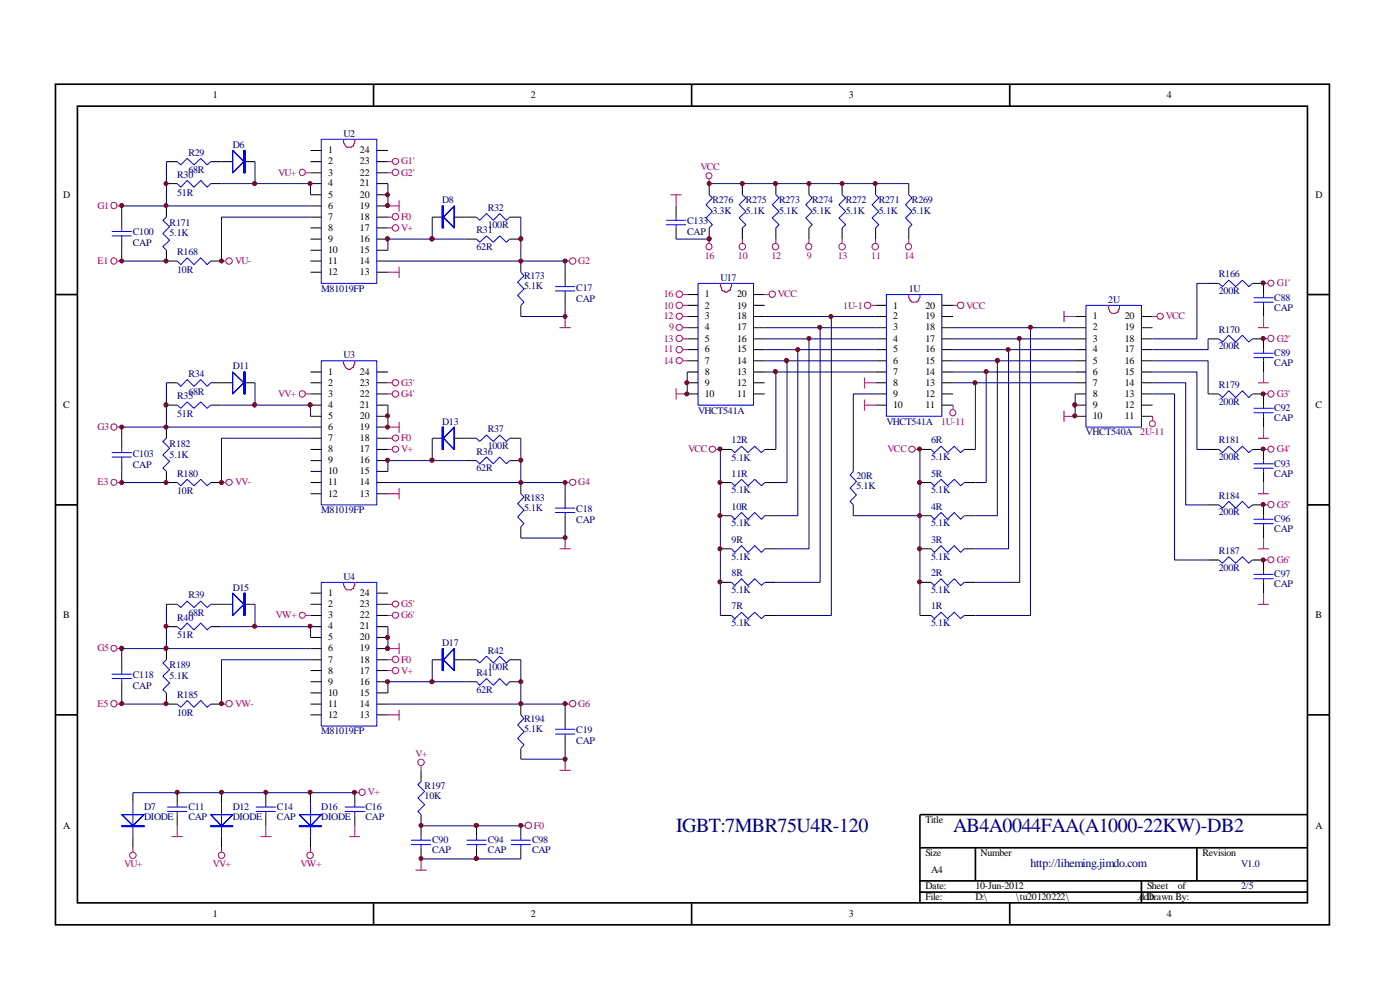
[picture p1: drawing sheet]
<svg xmlns="http://www.w3.org/2000/svg" width="297mm" height="210mm" viewBox="0 0 297 210" stroke-linecap="round" stroke-linejoin="round" font-family="sans-serif">
<g fill="none" stroke="#000" stroke-width=".35">
<path d="M11.8 17.9h270.2v178.3h-270.2zM79.2 17.9v4.6M146.7 17.9v4.6M214.2 17.9v4.6M16.4 22.5h261v169h-261zM11.8 62.5h4.6M277.5 62.5h4.6M11.8 107.1h4.6M277.5 107.1h4.6M11.8 151.6h4.6M277.5 151.6h4.6M195.2 179.8h82.3"/>
<path d="M206.9 179.8v7.1M253.9 179.8v7.1M277.5 172.8h-82.3v18.8M79.2 191.6v4.7M146.7 191.6v4.7M195.2 186.9h82.3M195.2 189.2h82.3M214.2 191.6v4.7M242.1 186.9v4.7"/>
</g>
<g fill="none" stroke="#00f" stroke-width=".21">
<path d="M37.6 38.9l.8 .8 1.3-1.4 1.4 1.4 1.5-1.4 1.3 1.4 .8-.8M37.6 34.3l.8 .7 1.3-1.4 1.4 1.4 1.5-1.4 1.3 1.4 .8-.7M68.2 29.5h11.7v30.6h-11.7zM23.7 49.1h4.2M23.7 50h4.2M25.8 48.3v.8M25.8 50v.7M35.3 46.1l-.8 .6 1.5 1.4-1.5 1.4 1.5 1.5-1.5 1.3 .8 .8M37.6 55.4l.8 .7 1.3-1.4 1.4 1.4 1.5-1.4 1.3 1.4 .8-.7M101.1 50.7l.7 .7 1.4-1.4 1.4 1.4 1.4-1.4 1.4 1.4 .7-.7M101.1 46.1l.7 .6 1.4-1.4 1.4 1.4 1.4-1.4 1.4 1.4 .7-.6M110.5 57.7l.7 .8-1.4 1.4 1.4 1.4-1.4 1.4 1.4 1.4-.7 .7"/>
<path d="M141.3 46.7h4.2M141.3 47.7h4.2M143.4 46.1v.6M143.4 47.7v.6M150.5 41.3l.6 .7-1.3 1.4 1.3 1.5-1.3 1.3 1.3 1.5-.6 .6M157.5 41.3l.7 .7-1.4 1.4 1.4 1.5-1.4 1.3 1.4 1.5-.7 .6M164.6 41.3l.7 .7-1.5 1.4 1.5 1.5-1.5 1.3 1.5 1.5-.7 .6M171.6 41.3l.7 .7-1.4 1.4 1.4 1.5-1.4 1.3 1.4 1.5-.7 .6M178.6 41.3l.8 .7-1.4 1.4 1.4 1.5-1.4 1.3 1.4 1.5-.8 .6M185.8 41.3l.6 .7-1.4 1.4 1.4 1.5-1.4 1.3 1.4 1.5-.6 .6M192.8 41.3l.7 .7-1.4 1.4 1.4 1.5-1.4 1.3 1.4 1.5-.7 .6M68.2 76.5h11.7v30.6h-11.7z"/>
<path d="M117.8 60.8h4.2M117.8 61.7h4.2M119.9 60.1v.7M119.9 61.7v.8M148.1 60.1h11.8v25.8h-11.8zM188 62.5h11.8v25.8h-11.8zM230.4 64.8h11.7v25.8h-11.7zM258.6 60.1l.7 .7 1.4-1.4 1.4 1.4 1.5-1.4 1.3 1.4 .8-.7M258.6 71.9l.7 .7 1.4-1.5 1.4 1.5 1.5-1.5 1.3 1.5 .8-.7M265.9 63.2h4.3M265.9 64.1h4.3M265.9 74.9h4.3"/>
<path d="M265.9 75.9h4.3M268.1 62.5v.7M268.1 64.1v.7M268.1 74.2v.7M268.1 75.9v.6M23.7 96h4.2M23.7 96.9h4.2M25.8 95.3v.7M25.8 96.9v.8M35.3 93l-.8 .6 1.5 1.5-1.5 1.4 1.5 1.4-1.5 1.4 .8 .7M37.6 85.9l.8 .7 1.3-1.3 1.4 1.3 1.5-1.3 1.3 1.3 .8-.7M37.6 81.2l.8 .8 1.3-1.5 1.4 1.5 1.5-1.5 1.3 1.5 .8-.8"/>
<path d="M101.1 97.7l.7 .7 1.4-1.5 1.4 1.5 1.4-1.5 1.4 1.5 .7-.7M101.1 93l.7 .6 1.4-1.3 1.4 1.3 1.4-1.3 1.4 1.3 .7-.6M155.2 95.3l.7 .7 1.4-1.3 1.4 1.3 1.4-1.3 1.4 1.3 .7-.7M181 100l-.7 .8 1.4 1.3-1.4 1.4 1.4 1.5-1.4 1.3 .7 .8M197.5 95.3l.7 .7 1.4-1.3 1.4 1.3 1.4-1.3 1.4 1.3 .8-.7M258.6 83.6l.7 .7 1.4-1.4 1.4 1.4 1.5-1.4 1.3 1.4 .8-.7M258.6 95.3l.7 .7 1.4-1.3 1.4 1.3 1.5-1.3 1.3 1.3 .8-.7M265.9 86.6h4.3M265.9 87.5h4.3M265.9 98.4h4.3M265.9 99.3h4.3M268.1 85.9v.7"/>
<path d="M268.1 87.5v.8M268.1 97.7v.7M268.1 99.3v.7M37.6 102.4l.8 .6 1.3-1.3 1.4 1.3 1.5-1.3 1.3 1.3 .8-.6M110.5 104.7l.7 .7-1.4 1.4 1.4 1.4-1.4 1.4 1.4 1.5-.7 .7M117.8 107.8h4.2M117.8 108.7h4.2M119.9 107.1v.7M119.9 108.7v.7M155.2 102.4l.7 .6 1.4-1.3 1.4 1.3 1.4-1.3 1.4 1.3 .7-.6M155.2 109.4l.7 .8 1.4-1.5 1.4 1.5 1.4-1.5 1.4 1.5 .7-.8M155.2 116.4l.7 .8 1.4-1.5 1.4 1.5 1.4-1.5 1.4 1.5 .7-.8"/>
<path d="M197.5 102.4l.7 .6 1.4-1.3 1.4 1.3 1.4-1.3 1.4 1.3 .8-.6M197.5 109.4l.7 .8 1.4-1.5 1.4 1.5 1.4-1.5 1.4 1.5 .8-.8M197.5 116.4l.7 .8 1.4-1.5 1.4 1.5 1.4-1.5 1.4 1.5 .8-.8M258.6 107.1l.7 .7 1.4-1.5 1.4 1.5 1.5-1.5 1.3 1.5 .8-.7M258.6 118.8l.7 .7 1.4-1.4 1.4 1.4 1.5-1.4 1.3 1.4 .8-.7M265.9 110.2h4.3M265.9 111.1h4.3M268.1 109.4v.8M268.1 111.1v.7M35.3 140l-.8 .6 1.5 1.5-1.5 1.3 1.5 1.5-1.5 1.4 .8 .7M37.6 132.9l.8 .7 1.3-1.4 1.4 1.4 1.5-1.4 1.3 1.4 .8-.7M37.6 128.2l.8 .7 1.3-1.4 1.4 1.4 1.5-1.4 1.3 1.4 .8-.7"/>
<path d="M68.2 123.5h11.7v30.5h-11.7zM101.1 140l.7 .6 1.4-1.4 1.4 1.4 1.4-1.4 1.4 1.4 .7-.6M155.2 123.5l.7 .7 1.4-1.4 1.4 1.4 1.4-1.4 1.4 1.4 .7-.7M155.2 130.6l.7 .6 1.4-1.3 1.4 1.3 1.4-1.3 1.4 1.3 .7-.6M197.5 123.5l.7 .7 1.4-1.4 1.4 1.4 1.4-1.4 1.4 1.4 .8-.7M197.5 130.6l.7 .6 1.4-1.3 1.4 1.3 1.4-1.3 1.4 1.3 .8-.6M265.9 121.8h4.3M265.9 122.8h4.3M268.1 121.2v.6M268.1 122.8v.7M23.7 143h4.2M23.7 143.9h4.2"/>
<path d="M25.8 142.2v.8M25.8 143.9v.7M37.6 149.4l.8 .6 1.3-1.4 1.4 1.4 1.5-1.4 1.3 1.4 .8-.6M101.1 144.6l.7 .8 1.4-1.5 1.4 1.5 1.4-1.5 1.4 1.5 .7-.8M110.5 151.6l.7 .8-1.4 1.4 1.4 1.4-1.4 1.4 1.4 1.4-.7 .7M117.8 154.7h4.2M117.8 155.7h4.2M119.9 154v.7M119.9 155.7v.7M28.2 170.4v7.1M35.5 171.2h4.2M35.5 172.1h4.2"/>
<path d="M37.6 170.4v.8M37.6 172.1v.7M47 170.4v7.1M54.3 171.2h4.2M54.3 172.1h4.2M56.4 170.4v.8M56.4 172.1v.7M65.9 170.4v7.1M73.2 171.2h4.2M73.2 172.1h4.2M75.3 170.4v.8M75.3 172.1v.7"/>
<path d="M87.2 178.2h4.2M87.2 179.2h4.2M89.3 165.8l-.7 .7 1.5 1.4-1.5 1.3 1.5 1.5-1.5 1.4 .7 .7M89.3 177.5v.7M89.3 179.2v.6M99 178.2h4.2M99 179.2h4.2M101.1 177.5v.7M101.1 179.2v.6M108.4 178.2h4.2M108.4 179.2h4.2M110.5 177.5v.7"/>
<path d="M110.5 179.2v.6"/>
</g>
<path d="M72.9 29.5v.8l.3 .3a.96 .96 0 0 0 1.6 .4h.2v-.4l.3-.3v-.8M72.9 76.5v.7l.3 .3a.6 .6 0 0 0 .6 .6v.3a.8 .8 0 0 0 1-.4h.2v-.5l.3-.3v-.7M152.8 60.1v.7l.3 .2v.6h.1v.1h.6v.3h.5l.1-.3h.3v-.1h.2v-.6l.3-.2v-.7M192.8 62.5v.7l.2 .2v.4h.3l.2 .3h.9l.2-.3h.3v-.4l.3-.2v-.7M235.1 64.8v.7l.3 .2a.94 .94 0 0 0 .6 .8 .94 .94 0 0 0 1-.3h.2v-.5l.3-.2v-.7M72.9 123.5v.7l.3 .3a.96 .96 0 0 0 1.6 .4h.2v-.4l.3-.3v-.7" fill="none" stroke="#f00" stroke-width=".21"/>
<g fill="none" stroke="#000" stroke-width=".21">
<path d="M35.3 34.3h2.3M35.3 38.9h2.3M44.7 34.3h4.7M44.7 38.9h2.3M51.7 34.3h2.4M65.9 31.9h2.3M65.9 34.3h2.3M65.9 36.7h2.3M65.9 38.9h2.3M79.9 31.9h2.4M79.9 34.3h2.4M79.9 36.7h2.4"/>
<path d="M79.9 38.9h2.4M150.5 38.9v2.4M157.5 38.9v2.4M164.6 38.9v2.4M171.6 38.9v2.4M178.6 38.9v2.4M185.8 38.9v2.4M192.8 38.9v2.4M25.8 46.1v2.2M25.8 50.7v2.4M35.3 53.1v2.3h2.3M35.3 43.7v2.4"/>
<path d="M44.7 55.4h2.3M65.9 41.3h2.3M65.9 43.7h2.3M65.9 46.1h2.3M65.9 48.3h2.3M65.9 50.7h2.3M65.9 53.1h2.3M65.9 55.4h2.3M65.9 57.7h2.3M79.9 41.3h2.4M79.9 43.7h2.4M79.9 46.1h2.4"/>
<path d="M79.9 48.3h2.4M79.9 50.7h2.4M79.9 53.1h2.4M79.9 55.4h2.4M79.9 57.7h2.4M91.7 46.1h2.4M96.4 46.1h4.7M98.7 50.7h2.4M108.1 46.1h2.4M108.1 50.7h2.4M110.5 55.4v2.3M119.9 57.7v2.4"/>
<path d="M143.4 43.7v2.4M143.4 48.3v2.4M150.5 48.3v2.4M157.5 48.3v2.4M164.6 48.3v2.4M171.6 48.3v2.4M178.6 48.3v2.4M185.8 48.3v2.4M192.8 48.3v2.4M65.9 78.9h2.3M79.9 78.9h2.4M110.5 64.8v2.3"/>
<path d="M119.9 62.5v2.3M145.8 78.9h2.3M145.8 62.5h2.3M145.8 64.8h2.3M145.8 67.1h2.3M145.8 69.5h2.3M145.8 71.9h2.3M145.8 74.2h2.3M145.8 76.5h2.3M159.9 78.9h2.3M159.9 62.5h2.3M159.9 64.8h2.3"/>
<path d="M159.9 67.1h2.3M159.9 69.5h2.3M159.9 71.9h2.3M159.9 74.2h2.3M159.9 76.5h2.3M185.8 78.9h2.2M185.8 64.8h2.2M185.8 67.1h2.2M185.8 69.5h2.2M185.8 71.9h2.2M185.8 74.2h2.2M185.8 76.5h2.2"/>
<path d="M199.8 78.9h2.4M199.8 64.8h2.4M199.8 67.1h2.4M199.8 69.5h2.4M199.8 71.9h2.4M199.8 74.2h2.4M199.8 76.5h2.4M228.1 78.9h2.3M228.1 67.1h2.3M228.1 69.5h2.3M228.1 71.9h2.3M228.1 74.2h2.3"/>
<path d="M228.1 76.5h2.3M242.1 78.9h2.4M242.1 67.1h2.4M242.1 69.5h2.4M242.1 71.9h2.4M242.1 74.2h2.4M242.1 76.5h2.4M256.3 71.9h2.3M256.3 60.1h2.3M265.7 71.9h2.4v2.3M265.7 60.1h2.4v2.4M268.1 64.8v2.3"/>
<path d="M268.1 76.5v2.4M25.8 93v2.3M25.8 97.7v2.3M35.3 90.6v2.4M35.3 100v2.4h2.3M35.3 81.2h2.3M35.3 85.9h2.3M44.7 81.2h4.7M44.7 85.9h2.3M51.7 81.2h2.4M65.9 81.2h2.3M65.9 83.6h2.3"/>
<path d="M65.9 85.9h2.3M65.9 88.3h2.3M65.9 90.6h2.3M65.9 93h2.3M65.9 95.3h2.3M65.9 97.7h2.3M65.9 100h2.3M79.9 81.2h2.4M79.9 83.6h2.4M79.9 85.9h2.4M79.9 88.3h2.4M79.9 90.6h2.4"/>
<path d="M79.9 93h2.4M79.9 95.3h2.4M79.9 97.7h2.4M79.9 100h2.4M91.7 93h2.4M96.4 93h4.7M98.7 97.7h2.4M108.1 93h2.4M108.1 97.7h2.4M145.8 81.2h2.3M145.8 83.6h2.3M152.8 95.3h2.4"/>
<path d="M159.9 81.2h2.3M159.9 83.6h2.3M162.2 95.3h2.4M181 97.7v2.3M185.8 81.2h2.2M185.8 83.6h2.2M185.8 85.9h2.2M195.2 95.3h2.3M199.8 81.2h2.4M199.8 83.6h2.4M199.8 85.9h2.4M204.6 95.3h2.3"/>
<path d="M228.1 81.2h2.3M228.1 83.6h2.3M228.1 85.9h2.3M228.1 88.3h2.3M242.1 81.2h2.4M242.1 83.6h2.4M242.1 85.9h2.4M242.1 88.3h2.4M256.3 83.6h2.3M256.3 95.3h2.3M265.7 83.6h2.4v2.3M265.7 95.3h2.4v2.4"/>
<path d="M268.1 88.3v2.3M268.1 100v2.4M44.7 102.4h2.3M65.9 102.4h2.3M65.9 104.7h2.3M79.9 102.4h2.4M79.9 104.7h2.4M110.5 102.4v2.3M110.5 111.8v2.3M119.9 104.7v2.4M119.9 109.4v2.4M152.8 102.4h2.4"/>
<path d="M152.8 109.4h2.4M152.8 116.4h2.4M162.2 102.4h2.4M162.2 109.4h2.4M162.2 116.4h2.4M181 107.1v2.3M195.2 102.4h2.3M195.2 109.4h2.3M195.2 116.4h2.3M204.6 102.4h2.3M204.6 109.4h2.3M204.6 116.4h2.3"/>
<path d="M256.3 107.1h2.3M256.3 118.8h2.3M265.7 107.1h2.4v2.3M265.7 118.8h2.4v2.4M268.1 111.8v2.3M25.8 140v2.2M35.3 137.6v2.4M35.3 128.2h2.3M35.3 132.9h2.3M44.7 128.2h4.7M44.7 132.9h2.3M51.7 128.2h2.4"/>
<path d="M65.9 125.8h2.3M65.9 128.2h2.3M65.9 130.6h2.3M65.9 132.9h2.3M65.9 135.2h2.3M65.9 137.6h2.3M65.9 140h2.3M79.9 125.8h2.4M79.9 128.2h2.4M79.9 130.6h2.4M79.9 132.9h2.4M79.9 135.2h2.4"/>
<path d="M79.9 137.6h2.4M79.9 140h2.4M91.7 140h2.4M96.4 140h4.7M108.1 140h2.4M152.8 130.6h2.4M152.8 123.5h2.4M162.2 130.6h2.4M162.2 123.5h2.4M195.2 130.6h2.3M195.2 123.5h2.3M204.6 130.6h2.3"/>
<path d="M204.6 123.5h2.3M268.1 123.5v2.3M25.8 144.6v2.4M35.3 147v2.4h2.3M44.7 149.4h2.3M65.9 142.2h2.3M65.9 144.6h2.3M65.9 147h2.3M65.9 149.4h2.3M65.9 151.6h2.3M79.9 142.2h2.4M79.9 144.6h2.4"/>
<path d="M79.9 147h2.4M79.9 149.4h2.4M79.9 151.6h2.4M98.7 144.6h2.4M108.1 144.6h2.4M110.5 149.4v2.2M110.5 158.7v2.3M119.9 151.6v2.4M119.9 156.4v2.3M28.2 168.1v2.3M28.2 177.5v2.3M37.6 168.1v2.3"/>
<path d="M37.6 172.8v2.4M47 168.1v2.3M47 177.5v2.3M56.4 168.1v2.3M56.4 172.8v2.4M65.9 168.1v2.3M65.9 177.5v2.3M75.3 168.1v2.3M75.3 172.8v2.4M89.3 163.4v2.4M89.3 172.8v4.7M89.3 179.8v2.4"/>
<path d="M101.1 175.2v2.3M101.1 179.8v2.4M110.5 175.2v2.3M110.5 179.8v2.4"/>
</g>
<path d="M93.8 43.7v4.6h.3v-4.6zM93.8 43.7v4.6h.3v-4.6z" fill="#00f" stroke="#00f" stroke-width=".21"/>
<g fill="#00f" stroke="#00f" stroke-width=".21">
<path d="M96.4 43.7v4.6l-2.3-2.2zM96.4 43.7v4.6l-2.3-2.2z" fill-rule="evenodd"/>
<path d="M51.7 31.9v4.8h.3v-4.8zM51.7 31.9v4.8h.3v-4.8z" fill-rule="evenodd"/>
<path d="M49.4 31.9v4.8l2.3-2.4zM49.4 31.9v4.8l2.3-2.4z" fill-rule="evenodd"/>
<path d="M93.8 90.6v4.7h.3v-4.7zM93.8 90.6v4.7h.3v-4.7z" fill-rule="evenodd"/>
<path d="M96.4 90.6v4.7l-2.3-2.3zM96.4 90.6v4.7l-2.3-2.3z" fill-rule="evenodd"/>
<path d="M51.7 78.9v4.7h.3v-4.7zM51.7 78.9v4.7h.3v-4.7z" fill-rule="evenodd"/>
<path d="M49.4 78.9v4.7l2.3-2.4zM49.4 78.9v4.7l2.3-2.4z" fill-rule="evenodd"/>
<path d="M93.8 137.6v4.6h.3v-4.6zM93.8 137.6v4.6h.3v-4.6z" fill-rule="evenodd"/>
<path d="M96.4 137.6v4.6l-2.3-2.2zM96.4 137.6v4.6l-2.3-2.2z" fill-rule="evenodd"/>
<path d="M51.7 125.8v4.8h.3v-4.8zM51.7 125.8v4.8h.3v-4.8z" fill-rule="evenodd"/>
<path d="M49.4 125.8v4.8l2.3-2.4zM49.4 125.8v4.8l2.3-2.4z" fill-rule="evenodd"/>
<path d="M25.8 175.2v.1h4.8v-.1zM25.8 175.2v.1h4.8v-.1z" fill-rule="evenodd"/>
<path d="M25.8 172.8h4.8l-2.4 2.4zM25.8 172.8h4.8l-2.4 2.4z" fill-rule="evenodd"/>
<path d="M44.7 175.2v.1h4.7v-.1zM44.7 175.2v.1h4.7v-.1z" fill-rule="evenodd"/>
<path d="M44.7 172.8h4.7l-2.4 2.4zM44.7 172.8h4.7l-2.4 2.4z" fill-rule="evenodd"/>
<path d="M63.5 175.2v.1h4.7v-.1zM63.5 175.2v.1h4.7v-.1z" fill-rule="evenodd"/>
<path d="M63.5 172.8h4.7l-2.3 2.4zM63.5 172.8h4.7l-2.3 2.4z" fill-rule="evenodd"/>
</g>
<g fill="none" stroke="#a1006a" stroke-width=".21">
<path d="M64.9 36.7h1M82.3 36.7h.9M82.3 34.3h.9M150.5 38v.9M24.9 43.7h.9M24.9 55.4h.9M47 55.4h.9M82.3 43.7h2.4M82.3 46.1h.9M82.3 48.3h.9M82.3 57.7h2.4M84.7 42.5v2.4"/>
<path d="M84.7 56.6v2.3M119.9 55.4h.9M142.2 41.3h2.4M143.4 41.3v2.4M150.5 50.7v.9M157.5 50.7v.9M164.6 50.7v.9M171.6 50.7v.9M178.6 50.7v.9M185.8 50.7v.9M192.8 50.7v.9M118.7 69.5h2.4"/>
<path d="M119.9 67.1v2.4M144.9 69.5h.9M144.9 67.1h.9M144.9 64.8h.9M144.9 62.5h.9M144.9 71.9h.9M144.9 74.2h.9M144.9 76.5h.9M162.2 62.5h1M184.8 64.8h1M202.2 64.8h.9M225.7 67.1h2.4"/>
<path d="M225.7 66v2.3M244.5 67.1h.9M266.9 69.5h2.3M268.1 67.1v2.4M268.1 78.9v2.3M268.1 71.9h.9M268.1 60.1h.9M24.9 90.6h.9M64.9 83.6h1M82.3 90.6h2.4M82.3 93h.9M82.3 95.3h.9"/>
<path d="M82.3 83.6h.9M82.3 81.2h.9M84.7 89.5v2.3M143.4 83.6h2.4M143.4 82.4v2.4M151.9 95.3h.9M183.4 81.2h2.4M183.4 80.1v2.3M183.4 84.8v2.3M183.4 85.9h2.4M194.2 95.3h1M202.2 85.9v1"/>
<path d="M225.7 87.1v2.4M225.7 88.3h2.4M244.5 88.3v.9M266.9 93h2.3M266.9 81.2h2.3M268.1 95.3h.9M268.1 83.6h.9M268.1 90.6v2.4M24.9 102.4h.9M47 102.4h.9M82.3 104.7h2.4M84.7 103.5v2.4"/>
<path d="M118.7 116.4h2.4M119.9 114.1v2.3M119.9 102.4h.9M266.9 116.4h2.3M266.9 104.7h2.3M268.1 102.4v2.3M268.1 114.1v2.3M268.1 107.1h.9M268.1 118.8h.9M24.9 137.6h.9M64.9 130.6h1M82.3 137.6h2.4"/>
<path d="M82.3 140h.9M82.3 130.6h.9M82.3 128.2h.9M84.7 136.4v2.4M266.9 128.2h2.3M268.1 125.8v2.4M24.9 149.4h.9M47 149.4h.9M82.3 142.2h.9M82.3 151.6h2.4M84.7 150.5v2.3M119.9 149.4h.9"/>
<path d="M28.2 179.8v1M36.4 177.5h2.4M37.6 175.2v2.3M47 179.8v1M55.3 177.5h2.3M56.4 175.2v2.3M65.9 179.8v1M74.1 177.5h2.3M75.3 168.1h.9M75.3 175.2v2.3M89.3 162.5v.9M110.5 175.2h.9"/>
<path d="M118.7 163.4h2.4M119.9 161v2.4M88.1 184.6h2.4M89.3 182.2v2.4"/>
<circle cx="64.1" cy="36.6" r=".66"/>
<circle cx="83.9" cy="36.6" r=".68"/>
<circle cx="83.9" cy="34.2" r=".66"/>
<circle cx="150.4" cy="37.3" r=".64"/>
<circle cx="24.1" cy="43.6" r=".66"/>
<circle cx="24.1" cy="55.3" r=".66"/>
<circle cx="48.6" cy="55.4" r=".68"/>
<circle cx="83.9" cy="46" r=".68"/>
<circle cx="83.9" cy="48.3" r=".68"/>
<circle cx="121.5" cy="55.4" r=".68"/>
<circle cx="150.4" cy="52.3" r=".66"/>
<circle cx="157.5" cy="52.3" r=".68"/>
<circle cx="164.5" cy="52.3" r=".68"/>
<circle cx="171.6" cy="52.3" r=".66"/>
<circle cx="178.6" cy="52.3" r=".68"/>
<circle cx="185.7" cy="52.3" r=".68"/>
<circle cx="192.7" cy="52.3" r=".66"/>
<circle cx="144.1" cy="62.4" r=".68"/>
<circle cx="144.1" cy="64.8" r=".68"/>
<circle cx="144.1" cy="71.8" r=".68"/>
<circle cx="144.1" cy="74.2" r=".68"/>
<circle cx="144.1" cy="67.1" r=".66"/>
<circle cx="144.1" cy="69.5" r=".66"/>
<circle cx="144.1" cy="76.5" r=".66"/>
<circle cx="163.8" cy="62.4" r=".68"/>
<circle cx="184.1" cy="64.8" r=".68"/>
<circle cx="203.8" cy="64.8" r=".68"/>
<circle cx="246.1" cy="67.1" r=".66"/>
<circle cx="269.6" cy="71.8" r=".66"/>
<circle cx="269.6" cy="60.1" r=".64"/>
<circle cx="24.1" cy="90.6" r=".66"/>
<circle cx="64.1" cy="83.5" r=".66"/>
<circle cx="83.9" cy="83.6" r=".68"/>
<circle cx="83.9" cy="81.2" r=".68"/>
<circle cx="83.9" cy="95.3" r=".66"/>
<circle cx="83.9" cy="92.9" r=".66"/>
<circle cx="151.1" cy="95.3" r=".66"/>
<circle cx="193.5" cy="95.3" r=".66"/>
<circle cx="202.1" cy="87.5" r=".66"/>
<circle cx="244.5" cy="89.9" r=".64"/>
<circle cx="269.6" cy="83.5" r=".66"/>
<circle cx="269.6" cy="95.3" r=".64"/>
<circle cx="24.2" cy="102.3" r=".64"/>
<circle cx="48.6" cy="102.3" r=".66"/>
<circle cx="121.5" cy="102.3" r=".66"/>
<circle cx="269.6" cy="107" r=".66"/>
<circle cx="269.6" cy="118.7" r=".64"/>
<circle cx="24.2" cy="137.5" r=".64"/>
<circle cx="64.1" cy="130.5" r=".64"/>
<circle cx="83.9" cy="139.9" r=".68"/>
<circle cx="83.9" cy="130.5" r=".66"/>
<circle cx="83.9" cy="128.1" r=".66"/>
<circle cx="24.1" cy="149.2" r=".66"/>
<circle cx="48.6" cy="149.3" r=".68"/>
<circle cx="83.9" cy="142.2" r=".68"/>
<circle cx="121.5" cy="149.3" r=".68"/>
<circle cx="76.8" cy="168" r=".66"/>
<circle cx="89.3" cy="161.7" r=".68"/>
<circle cx="112.1" cy="175.1" r=".68"/>
<circle cx="28.2" cy="181.4" r=".68"/>
<circle cx="47" cy="181.4" r=".68"/>
<circle cx="65.8" cy="181.4" r=".68"/>
</g>
<g fill="none" stroke="#000080" stroke-width=".21">
<path d="M35.3 34.3v9.4h30.6M47 38.9h7.1M54.1 34.3v4.6h11.8v2.4M82.3 38.9v4.8M150.5 38.9h42.3M25.8 53.1v2.3h9.5M35.3 43.7h-9.5v2.4M65.9 46.1h-18.9v9.3M91.7 46.1v4.6h-9.4v2.4M91.7 50.7h7M110.5 46.1v9.3h-28.2M110.5 55.4h9.4v2.3"/>
<path d="M143.4 50.7h7.1M119.9 64.8v2.3h-9.4M145.8 78.9v4.7M162.2 67.1h23.6M162.2 69.5h23.6M162.2 71.9h23.6M162.2 74.2h23.6M162.2 76.5h23.6M162.2 78.9h23.6M164.6 78.9v16.4M167 76.5v25.9h-2.4M169.2 74.2v35.2h-4.6"/>
<path d="M171.6 71.9v44.5h-7M174 69.5v54h-9.4M176.4 67.1v63.5h-11.8M202.2 69.5h25.9M202.2 71.9h25.9M202.2 74.2h25.9M202.2 76.5h25.9M202.2 78.9h25.9M209.2 78.9v23.5h-2.3M211.6 76.5v32.9h-4.7M214 74.2v42.2h-7.1M216.3 71.9v51.6h-9.4"/>
<path d="M218.6 69.5v61.1h-11.7M244.5 76.5h11.8v7.1M244.5 78.9h9.4v16.4h2.4M256.3 60.1h-2.4v11.8h-9.4M256.3 71.9v2.3h-11.8M25.8 100v2.4h9.5M35.3 90.6h-9.5v2.4M35.3 81.2v9.4h30.6M47 85.9h7.1M54.1 81.2v4.7h11.8v2.4M65.9 93h-18.9v9.4M82.3 85.9v4.7"/>
<path d="M91.7 93v4.7h-9.4v2.3M91.7 97.7h7M110.5 93v9.4h-28.2M152.8 95.3v35.3M185.8 83.6h-4.8v14.1M195.2 95.3v35.3M202.2 81.2h25.9M206.9 81.2v14.1M228.1 83.6v4.7M244.5 81.2h7v25.9h4.8M244.5 83.6h4.7v35.2h7.1M110.5 102.4h9.4v2.3"/>
<path d="M119.9 111.8v2.3h-9.4M181 109.4h14.2M35.3 137.6h-9.5v2.4M35.3 128.2v9.4h30.6M47 132.9h7.1M54.1 128.2v4.7h11.8v2.3M65.9 140h-18.9v9.4M82.3 132.9v4.7M91.7 140v4.6h-9.4v2.4M110.5 140v9.4h-28.2M25.8 147v2.4h9.5M91.7 144.6h7"/>
<path d="M110.5 149.4h9.4v2.2M119.9 158.7v2.3h-9.4M28.2 168.1h47.1M89.3 175.2h21.2M89.3 182.2h21.2"/>
</g>
<g fill="#800000" stroke="#800000" stroke-width=".21">
<circle cx="65.8" cy="38.9" r=".42"/>
<circle cx="82.2" cy="50.7" r=".45"/>
<circle cx="82.2" cy="43.6" r=".42"/>
<circle cx="82.2" cy="41.3" r=".42"/>
<circle cx="110.5" cy="50.7" r=".45"/>
<circle cx="110.5" cy="55.4" r=".42"/>
<circle cx="91.6" cy="50.7" r=".48"/>
<circle cx="119.9" cy="55.4" r=".42"/>
<circle cx="119.9" cy="67.1" r=".42"/>
<circle cx="35.2" cy="38.9" r=".42"/>
<circle cx="35.2" cy="43.6" r=".42"/>
<circle cx="35.2" cy="55.4" r=".42"/>
<circle cx="54" cy="38.9" r=".42"/>
<circle cx="25.8" cy="43.6" r=".42"/>
<circle cx="25.8" cy="55.4" r=".42"/>
<circle cx="65.8" cy="85.9" r=".45"/>
<circle cx="82.2" cy="97.6" r=".42"/>
<circle cx="82.2" cy="90.6" r=".42"/>
<circle cx="82.2" cy="88.2" r=".42"/>
<circle cx="110.5" cy="97.6" r=".42"/>
<circle cx="110.5" cy="102.4" r=".42"/>
<circle cx="91.7" cy="97.6" r=".45"/>
<circle cx="119.9" cy="114" r=".42"/>
<circle cx="35.2" cy="85.9" r=".45"/>
<circle cx="35.2" cy="90.6" r=".42"/>
<circle cx="35.2" cy="102.4" r=".42"/>
<circle cx="54" cy="85.9" r=".45"/>
<circle cx="65.8" cy="132.8" r=".42"/>
<circle cx="82.2" cy="144.6" r=".42"/>
<circle cx="82.2" cy="137.5" r=".45"/>
<circle cx="82.2" cy="135.2" r=".42"/>
<circle cx="110.5" cy="144.6" r=".42"/>
<circle cx="110.5" cy="149.3" r=".42"/>
<circle cx="91.7" cy="144.6" r=".45"/>
<circle cx="119.9" cy="161" r=".42"/>
<circle cx="35.2" cy="132.8" r=".42"/>
<circle cx="35.2" cy="137.5" r=".45"/>
<circle cx="35.2" cy="149.3" r=".42"/>
<circle cx="54" cy="132.8" r=".42"/>
<circle cx="25.8" cy="90.6" r=".42"/>
<circle cx="25.8" cy="137.5" r=".45"/>
<circle cx="119.9" cy="102.4" r=".42"/>
<circle cx="119.9" cy="149.3" r=".42"/>
<circle cx="25.8" cy="149.3" r=".42"/>
<circle cx="25.8" cy="102.4" r=".42"/>
<circle cx="47" cy="55.4" r=".42"/>
<circle cx="47" cy="102.4" r=".42"/>
<circle cx="47" cy="149.3" r=".42"/>
<circle cx="228" cy="88.2" r=".42"/>
<circle cx="228" cy="85.9" r=".45"/>
<circle cx="145.7" cy="81.2" r=".42"/>
<circle cx="145.7" cy="83.6" r=".42"/>
<circle cx="164.5" cy="78.8" r=".42"/>
<circle cx="166.9" cy="76.5" r=".45"/>
<circle cx="169.2" cy="74.2" r=".42"/>
<circle cx="171.6" cy="71.8" r=".42"/>
<circle cx="173.9" cy="69.4" r=".42"/>
<circle cx="206.8" cy="81.2" r=".42"/>
<circle cx="209.2" cy="78.8" r=".42"/>
<circle cx="211.6" cy="76.5" r=".45"/>
<circle cx="213.9" cy="74.2" r=".42"/>
<circle cx="216.2" cy="71.8" r=".42"/>
<circle cx="218.6" cy="69.4" r=".42"/>
<circle cx="195.1" cy="95.2" r=".42"/>
<circle cx="195.1" cy="102.4" r=".42"/>
<circle cx="195.1" cy="116.4" r=".42"/>
<circle cx="195.1" cy="123.4" r=".42"/>
<circle cx="152.7" cy="95.2" r=".42"/>
<circle cx="152.7" cy="102.4" r=".42"/>
<circle cx="152.7" cy="109.4" r=".42"/>
<circle cx="152.7" cy="116.4" r=".42"/>
<circle cx="152.7" cy="123.4" r=".42"/>
<circle cx="176.3" cy="67.1" r=".42"/>
<circle cx="150.5" cy="38.9" r=".42"/>
<circle cx="185.7" cy="38.9" r=".42"/>
<circle cx="178.6" cy="38.9" r=".42"/>
<circle cx="171.6" cy="38.9" r=".42"/>
<circle cx="164.5" cy="38.9" r=".42"/>
<circle cx="157.5" cy="38.9" r=".42"/>
<circle cx="268" cy="60" r=".42"/>
<circle cx="268" cy="71.8" r=".42"/>
<circle cx="268" cy="83.6" r=".42"/>
<circle cx="268" cy="95.2" r=".42"/>
<circle cx="268" cy="107" r=".42"/>
<circle cx="268" cy="118.8" r=".42"/>
<circle cx="47" cy="168.1" r=".42"/>
<circle cx="65.8" cy="168.1" r=".42"/>
<circle cx="56.4" cy="168.1" r=".42"/>
<circle cx="37.6" cy="168.1" r=".42"/>
<circle cx="75.2" cy="168.1" r=".42"/>
<circle cx="89.3" cy="175.1" r=".42"/>
<circle cx="101.1" cy="175.1" r=".45"/>
<circle cx="89.3" cy="182.1" r=".42"/>
<circle cx="101.1" cy="182.1" r=".45"/>
<circle cx="110.5" cy="175.1" r=".42"/>
<circle cx="150.4" cy="50.7" r=".45"/>
<circle cx="195.1" cy="109.4" r=".42"/>
</g>
<g font-size="4.2" fill="#000080">
<text x="143.4" y="176.4">IGBT:7MBR75U4R-120</text>
<text x="202.2" y="176.4">AB4A0044FAA(A1000-22KW)-DB2</text>
</g>
<text font-size="2.5" fill="#000080" x="218.6" y="183.9">http://liheming.jimdo.com</text>
<g font-size="2.1">
<text x="45.1" y="20.8">1</text>
<text x="112.6" y="20.8">2</text>
<text x="180.1" y="20.8">3</text>
<text x="247.6" y="20.8">4</text>
<text x="69.6" y="32.5">1</text>
<text x="69.6" y="34.9">2</text>
<text x="76.4" y="34.9">23</text>
<text x="76.4" y="32.5">24</text>
<text x="13.4" y="41.9">D</text>
<text x="69.6" y="37.3">3</text>
<text x="69.6" y="39.5">4</text>
<text x="69.6" y="41.9">5</text>
<text x="76.4" y="41.9">20</text>
<text x="76.4" y="39.5">21</text>
<text x="76.4" y="37.3">22</text>
<text x="279.1" y="41.9">D</text>
<text x="69.6" y="44.3">6</text>
<text x="69.6" y="46.7">7</text>
<text x="76.4" y="46.7">18</text>
<text x="76.4" y="44.3">19</text>
<text x="69.6" y="48.9">8</text>
<text x="69.6" y="51.3">9</text>
<text x="69.6" y="53.7">10</text>
<text x="76.4" y="53.7">15</text>
<text x="76.4" y="51.3">16</text>
<text x="76.4" y="48.9">17</text>
<text x="69.6" y="56">11</text>
<text x="69.6" y="58.3">12</text>
<text x="76.4" y="58.3">13</text>
<text x="76.4" y="56">14</text>
<text x="149.5" y="63.1">1</text>
<text x="149.5" y="65.4">2</text>
<text x="156.4" y="65.4">19</text>
<text x="156.4" y="63.1">20</text>
<text x="189.5" y="65.4">1</text>
<text x="196.3" y="65.4">20</text>
<text x="149.5" y="67.7">3</text>
<text x="149.5" y="70.1">4</text>
<text x="156.4" y="70.1">17</text>
<text x="156.4" y="67.7">18</text>
<text x="189.5" y="67.7">2</text>
<text x="189.5" y="70.1">3</text>
<text x="196.3" y="70.1">18</text>
<text x="196.3" y="67.7">19</text>
<text x="231.8" y="67.7">1</text>
<text x="231.8" y="70.1">2</text>
<text x="238.6" y="70.1">19</text>
<text x="238.6" y="67.7">20</text>
<text x="149.5" y="72.5">5</text>
<text x="149.5" y="74.8">6</text>
<text x="149.5" y="77.1">7</text>
<text x="156.4" y="77.1">14</text>
<text x="156.4" y="74.8">15</text>
<text x="156.4" y="72.5">16</text>
<text x="189.5" y="72.5">4</text>
<text x="189.5" y="74.8">5</text>
<text x="189.5" y="77.1">6</text>
<text x="196.3" y="77.1">15</text>
<text x="196.3" y="74.8">16</text>
<text x="196.3" y="72.5">17</text>
<text x="231.8" y="72.5">3</text>
<text x="231.8" y="74.8">4</text>
<text x="231.8" y="77.1">5</text>
<text x="238.6" y="77.1">16</text>
<text x="238.6" y="74.8">17</text>
<text x="238.6" y="72.5">18</text>
<text x="69.6" y="79.5">1</text>
<text x="69.6" y="81.9">2</text>
<text x="76.4" y="81.9">23</text>
<text x="76.4" y="79.5">24</text>
<text x="149.5" y="79.5">8</text>
<text x="149.5" y="81.9">9</text>
<text x="156.4" y="81.9">12</text>
<text x="156.4" y="79.5">13</text>
<text x="189.5" y="79.5">7</text>
<text x="189.5" y="81.9">8</text>
<text x="196.3" y="81.9">13</text>
<text x="196.3" y="79.5">14</text>
<text x="231.8" y="79.5">6</text>
<text x="231.8" y="81.9">7</text>
<text x="238.6" y="81.9">14</text>
<text x="238.6" y="79.5">15</text>
<text x="13.4" y="86.5">C</text>
<text x="69.6" y="84.2">3</text>
<text x="69.6" y="86.5">4</text>
<text x="69.6" y="88.9">5</text>
<text x="76.4" y="88.9">20</text>
<text x="76.4" y="86.5">21</text>
<text x="76.4" y="84.2">22</text>
<text x="149.5" y="84.2">10</text>
<text x="156.4" y="84.2">11</text>
<text x="189.5" y="84.2">9</text>
<text x="189.5" y="86.5">10</text>
<text x="196.3" y="86.5">11</text>
<text x="196.3" y="84.2">12</text>
<text x="231.8" y="84.2">8</text>
<text x="231.8" y="86.5">9</text>
<text x="231.8" y="88.9">10</text>
<text x="238.6" y="88.9">11</text>
<text x="238.6" y="86.5">12</text>
<text x="238.6" y="84.2">13</text>
<text x="279.1" y="86.5">C</text>
<text x="69.6" y="91.3">6</text>
<text x="69.6" y="93.6">7</text>
<text x="69.6" y="95.9">8</text>
<text x="76.4" y="95.9">17</text>
<text x="76.4" y="93.6">18</text>
<text x="76.4" y="91.3">19</text>
<text x="69.6" y="98.3">9</text>
<text x="69.6" y="100.6">10</text>
<text x="76.4" y="100.6">15</text>
<text x="76.4" y="98.3">16</text>
<text x="69.6" y="103">11</text>
<text x="69.6" y="105.3">12</text>
<text x="76.4" y="105.3">13</text>
<text x="76.4" y="103">14</text>
<text x="13.4" y="131.1">B</text>
<text x="69.6" y="126.5">1</text>
<text x="69.6" y="128.8">2</text>
<text x="69.6" y="131.1">3</text>
<text x="76.4" y="131.1">22</text>
<text x="76.4" y="128.8">23</text>
<text x="76.4" y="126.5">24</text>
<text x="279.1" y="131.1">B</text>
<text x="69.6" y="133.5">4</text>
<text x="69.6" y="135.8">5</text>
<text x="76.4" y="135.8">20</text>
<text x="76.4" y="133.5">21</text>
<text x="69.6" y="138.2">6</text>
<text x="69.6" y="140.5">7</text>
<text x="69.6" y="142.9">8</text>
<text x="76.4" y="142.9">17</text>
<text x="76.4" y="140.5">18</text>
<text x="76.4" y="138.2">19</text>
<text x="69.6" y="145.2">9</text>
<text x="69.6" y="147.6">10</text>
<text x="69.6" y="149.9">11</text>
<text x="76.4" y="149.9">14</text>
<text x="76.4" y="147.6">15</text>
<text x="76.4" y="145.2">16</text>
<text x="69.6" y="152.3">12</text>
<text x="76.4" y="152.3">13</text>
<text x="13.4" y="175.8">A</text>
<text x="196.3" y="174.6">Title</text>
<text x="279.1" y="175.8">A</text>
<text x="196.3" y="181.6">Size</text>
<text x="197.5" y="185.2">A4</text>
<text x="208" y="181.6">Number</text>
<text x="255.1" y="181.6">Revision</text>
<text x="196.3" y="188.6">Date:</text>
<text x="196.3" y="191">File:</text>
<text x="206.9" y="188.6">10-Jun-2012</text>
<text x="206.9" y="191">D:\</text>
<text x="215.6" y="191">\tu20120222\</text>
<text x="241.2" y="191">.ddDrawn By:</text>
<text x="243.3" y="188.6">Sheet</text>
<text x="243.8" y="191">b</text>
<text x="249.9" y="188.6">of</text>
<text x="45.1" y="194.6">1</text>
<text x="112.6" y="194.6">2</text>
<text x="180.1" y="194.6">3</text>
<text x="247.6" y="194.6">4</text>
</g>
<g font-size="2.1" fill="#000080">
<text x="72.9" y="29">U2</text>
<text x="40" y="33">R29</text>
<text x="49.4" y="31.3">D6</text>
<text x="37.6" y="37.7">R30</text>
<text x="37.6" y="41.5">51R</text>
<text x="40" y="36.7">68R</text>
<text x="36" y="47.8">R171</text>
<text x="93.8" y="43.1">D8</text>
<text x="103.5" y="44.7">R32</text>
<text x="145.8" y="47.6">C133</text>
<text x="151.1" y="43.1">R276</text>
<text x="151.1" y="45.5">3.3K</text>
<text x="158.2" y="43.1">R275</text>
<text x="158.2" y="45.5">5.1K</text>
<text x="165.3" y="43.1">R273</text>
<text x="165.3" y="45.5">5.1K</text>
<text x="172.3" y="43.1">R274</text>
<text x="172.3" y="45.5">5.1K</text>
<text x="179.4" y="43.1">R272</text>
<text x="179.4" y="45.5">5.1K</text>
<text x="186.4" y="43.1">R271</text>
<text x="186.4" y="45.5">5.1K</text>
<text x="193.5" y="43.1">R269</text>
<text x="193.5" y="45.5">5.1K</text>
<text x="28.2" y="49.9">C100</text>
<text x="28.2" y="52.2">CAP</text>
<text x="36" y="50.1">5.1K</text>
<text x="101.1" y="49.4">R31</text>
<text x="101.1" y="53">62R</text>
<text x="103.5" y="48.3">100R</text>
<text x="145.8" y="49.9">CAP</text>
<text x="37.6" y="54.1">R168</text>
<text x="37.6" y="57.9">10R</text>
<text x="111.2" y="59.3">R173</text>
<text x="152.8" y="59.5">U17</text>
<text x="258.6" y="58.8">R166</text>
<text x="68.2" y="61.9">M81019FP</text>
<text x="111.2" y="61.4">5.1K</text>
<text x="122.3" y="61.6">C17</text>
<text x="122.3" y="64">CAP</text>
<text x="192.8" y="61.9">1U</text>
<text x="235.1" y="64.3">2U</text>
<text x="258.6" y="62.3">200R</text>
<text x="270.3" y="63.8">C88</text>
<text x="270.3" y="65.9">CAP</text>
<text x="258.6" y="70.6">R170</text>
<text x="72.9" y="75.9">U3</text>
<text x="258.6" y="74.1">200R</text>
<text x="270.3" y="75.5">C89</text>
<text x="270.3" y="77.6">CAP</text>
<text x="40" y="79.9">R34</text>
<text x="40" y="83.7">68R</text>
<text x="49.4" y="78.3">D11</text>
<text x="258.6" y="82.3">R179</text>
<text x="37.6" y="84.7">R35</text>
<text x="37.6" y="88.4">51R</text>
<text x="148.1" y="87.7">VHCT541A</text>
<text x="258.6" y="85.9">200R</text>
<text x="270.3" y="87.2">C92</text>
<text x="270.3" y="89.3">CAP</text>
<text x="36" y="94.7">R182</text>
<text x="93.8" y="90.1">D13</text>
<text x="103.5" y="91.7">R37</text>
<text x="103.5" y="95.2">100R</text>
<text x="155.2" y="94.1">12R</text>
<text x="188" y="90.1">VHCT541A</text>
<text x="197.5" y="94.1">6R</text>
<text x="230.4" y="92.4">VHCT540A</text>
<text x="258.6" y="94.1">R181</text>
<text x="28.2" y="96.9">C103</text>
<text x="28.2" y="99.2">CAP</text>
<text x="36" y="97.1">5.1K</text>
<text x="37.6" y="101.1">R180</text>
<text x="101.1" y="96.4">R36</text>
<text x="101.1" y="99.9">62R</text>
<text x="155.2" y="97.8">5.1K</text>
<text x="155.2" y="101.1">11R</text>
<text x="181.7" y="101.6">20R</text>
<text x="197.5" y="97.5">5.1K</text>
<text x="197.5" y="101.1">5R</text>
<text x="258.6" y="97.5">200R</text>
<text x="270.3" y="99">C93</text>
<text x="270.3" y="101.1">CAP</text>
<text x="37.6" y="104.8">10R</text>
<text x="111.2" y="106.3">R183</text>
<text x="155.2" y="104.6">5.1K</text>
<text x="181.7" y="103.7">5.1K</text>
<text x="197.5" y="104.6">5.1K</text>
<text x="258.6" y="105.7">R184</text>
<text x="68.2" y="108.9">M81019FP</text>
<text x="111.2" y="108.4">5.1K</text>
<text x="122.3" y="108.6">C18</text>
<text x="122.3" y="110.9">CAP</text>
<text x="155.2" y="108.1">10R</text>
<text x="155.2" y="111.7">5.1K</text>
<text x="197.5" y="108.1">4R</text>
<text x="197.5" y="111.7">5.1K</text>
<text x="258.6" y="109.3">200R</text>
<text x="270.3" y="110.7">C96</text>
<text x="270.3" y="112.9">CAP</text>
<text x="155.2" y="115.1">9R</text>
<text x="155.2" y="118.7">5.1K</text>
<text x="197.5" y="115.1">3R</text>
<text x="197.5" y="118.7">5.1K</text>
<text x="258.6" y="117.5">R187</text>
<text x="49.4" y="125.3">D15</text>
<text x="72.9" y="122.9">U4</text>
<text x="155.2" y="122.3">8R</text>
<text x="155.2" y="125.7">5.1K</text>
<text x="197.5" y="122.3">2R</text>
<text x="197.5" y="125.7">5.1K</text>
<text x="258.6" y="121.1">200R</text>
<text x="270.3" y="122.4">C97</text>
<text x="270.3" y="124.5">CAP</text>
<text x="37.6" y="131.7">R40</text>
<text x="40" y="126.9">R39</text>
<text x="40" y="130.6">68R</text>
<text x="155.2" y="129.3">7R</text>
<text x="197.5" y="129.3">1R</text>
<text x="37.6" y="135.4">51R</text>
<text x="93.8" y="137">D17</text>
<text x="155.2" y="132.8">5.1K</text>
<text x="197.5" y="132.8">5.1K</text>
<text x="28.2" y="143.8">C118</text>
<text x="36" y="141.7">R189</text>
<text x="101.1" y="143.3">R41</text>
<text x="103.5" y="138.7">R42</text>
<text x="103.5" y="142.2">100R</text>
<text x="28.2" y="146.1">CAP</text>
<text x="36" y="144">5.1K</text>
<text x="37.6" y="148.1">R185</text>
<text x="101.1" y="146.9">62R</text>
<text x="37.6" y="151.8">10R</text>
<text x="68.2" y="155.8">M81019FP</text>
<text x="111.2" y="153.2">R194</text>
<text x="111.2" y="155.4">5.1K</text>
<text x="122.3" y="155.5">C19</text>
<text x="122.3" y="157.9">CAP</text>
<text x="90.1" y="167.3">R197</text>
<text x="30.6" y="171.8">D7</text>
<text x="30.6" y="173.9">DIODE</text>
<text x="40" y="171.8">C11</text>
<text x="40" y="173.9">CAP</text>
<text x="49.4" y="171.8">D12</text>
<text x="49.4" y="173.9">DIODE</text>
<text x="58.8" y="171.8">C14</text>
<text x="58.8" y="173.9">CAP</text>
<text x="68.2" y="171.8">D16</text>
<text x="68.2" y="173.9">DIODE</text>
<text x="77.6" y="171.8">C16</text>
<text x="77.6" y="173.9">CAP</text>
<text x="90.1" y="169.4">10K</text>
<text x="91.7" y="178.8">C90</text>
<text x="103.5" y="178.8">C94</text>
<text x="112.9" y="178.8">C98</text>
<text x="91.7" y="180.9">CAP</text>
<text x="103.5" y="180.9">CAP</text>
<text x="112.9" y="180.9">CAP</text>
<text x="263.3" y="184">V1.0</text>
<text x="263.3" y="188.6">2/5</text>
</g>
<g font-size="2.1" fill="#a1006a">
<text x="85.1" y="34.9">G1'</text>
<text x="59" y="37.3">VU+</text>
<text x="85.1" y="37.3">G2'</text>
<text x="148.6" y="36.1">VCC</text>
<text x="20.7" y="44.3">G1</text>
<text x="85.1" y="46.7">F0</text>
<text x="85.1" y="48.9">V+</text>
<text x="20.7" y="56">E1</text>
<text x="49.9" y="56">VU-</text>
<text x="122.7" y="56">G2</text>
<text x="149.5" y="54.9">16</text>
<text x="156.5" y="54.9">10</text>
<text x="163.7" y="54.9">12</text>
<text x="171.2" y="54.9">9</text>
<text x="177.7" y="54.9">13</text>
<text x="184.8" y="54.9">11</text>
<text x="191.9" y="54.9">14</text>
<text x="140.8" y="63.1">16</text>
<text x="140.8" y="65.4">10</text>
<text x="165" y="63.1">VCC</text>
<text x="178.9" y="65.4">1U-1</text>
<text x="205" y="65.4">VCC</text>
<text x="270.8" y="60.7">G1'</text>
<text x="140.8" y="67.7">12</text>
<text x="142" y="70.1">9</text>
<text x="247.3" y="67.7">VCC</text>
<text x="140.8" y="72.5">13</text>
<text x="140.8" y="74.8">11</text>
<text x="140.8" y="77.1">14</text>
<text x="270.8" y="72.5">G2'</text>
<text x="85.1" y="81.9">G3'</text>
<text x="59" y="84.2">VV+</text>
<text x="85.1" y="84.2">G4'</text>
<text x="270.8" y="84.2">G3'</text>
<text x="20.7" y="91.3">G3</text>
<text x="85.1" y="93.6">F0</text>
<text x="85.1" y="95.9">V+</text>
<text x="146" y="95.9">VCC</text>
<text x="188.3" y="95.9">VCC</text>
<text x="199.6" y="90.1">1U-11</text>
<text x="241.9" y="92.4">2U-11</text>
<text x="270.8" y="95.9">G4'</text>
<text x="20.7" y="103">E3</text>
<text x="49.9" y="103">VV-</text>
<text x="122.7" y="103">G4</text>
<text x="270.8" y="107.7">G5'</text>
<text x="270.8" y="119.4">G6'</text>
<text x="58.5" y="131.1">VW+</text>
<text x="85.1" y="128.8">G5'</text>
<text x="85.1" y="131.1">G6'</text>
<text x="20.7" y="138.2">G5</text>
<text x="85.1" y="140.5">F0</text>
<text x="85.1" y="142.9">V+</text>
<text x="20.7" y="149.9">E5</text>
<text x="49.9" y="149.9">VW-</text>
<text x="122.7" y="149.9">G6</text>
<text x="88.1" y="160.5">V+</text>
<text x="78.1" y="168.7">V+</text>
<text x="113.3" y="175.8">F0</text>
<text x="26.3" y="184">VU+</text>
<text x="45.1" y="184">VV+</text>
<text x="63.8" y="184">VW+</text>
</g>
</svg>
